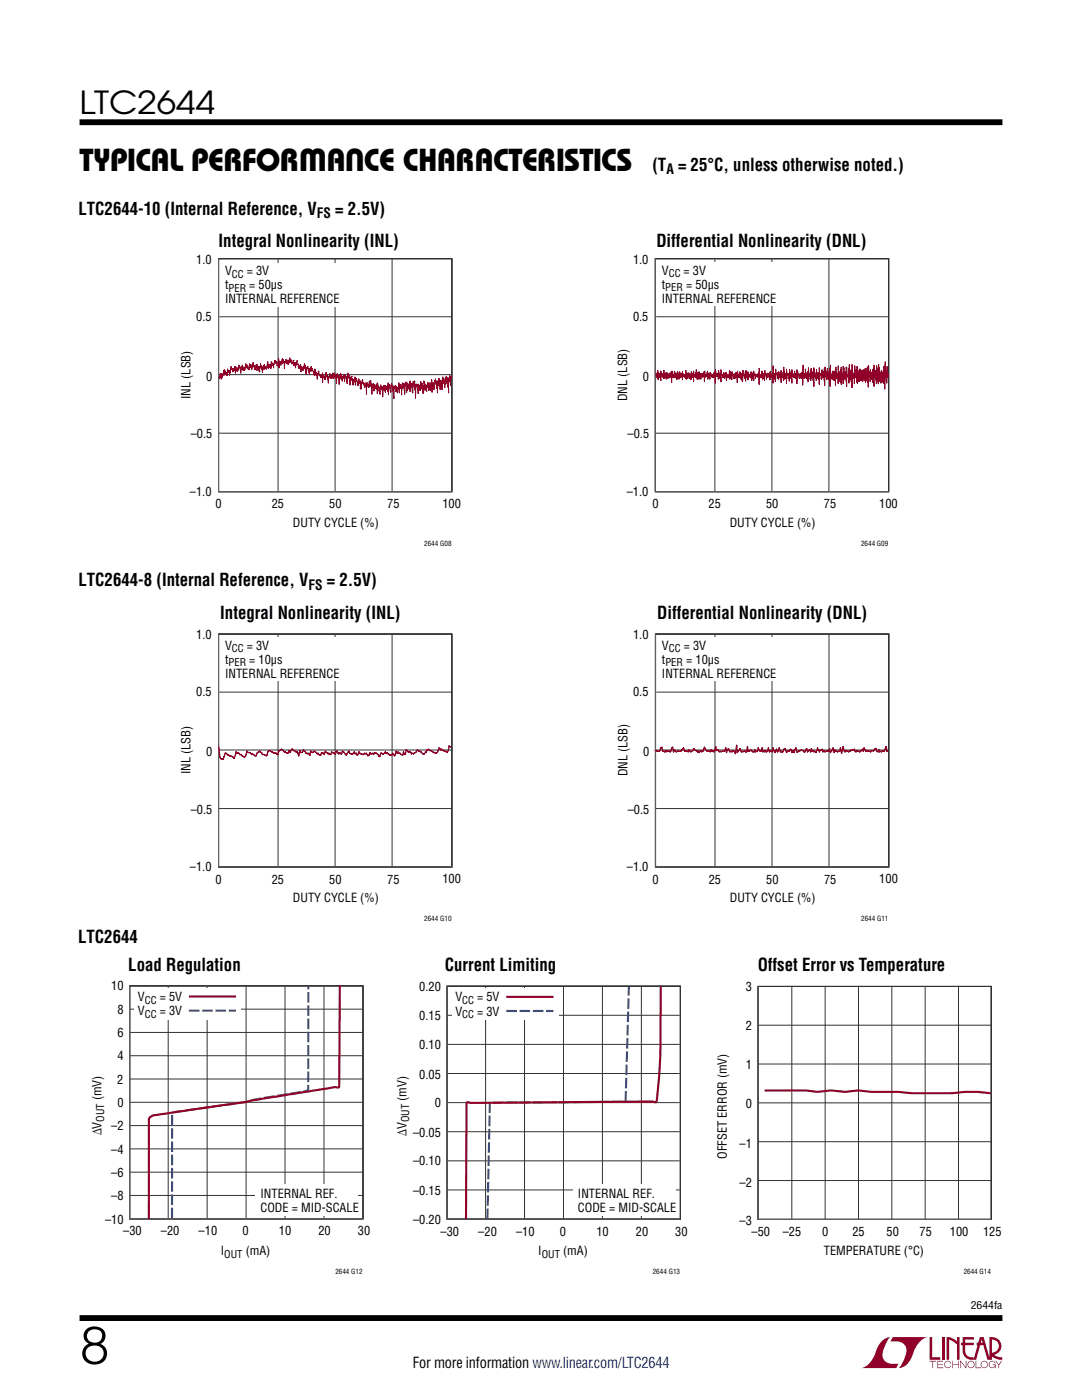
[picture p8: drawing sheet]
<svg xmlns="http://www.w3.org/2000/svg" width="216mm" height="279mm" viewBox="0 0 216 279" stroke-linecap="round" stroke-linejoin="round" font-family="sans-serif">
<g fill="#910028">
<path d="M185.5 266.8h.5v4.1h1.6v.5h-2.1z"/>
<path d="M176.2 267.4l1-.5h.5h-.1a6.2 6.2 0 0 0-1.4 4 2.58 2.58 0 0 0 3.1 1.3l-.5 .8h-6.9a4.9 4.9 0 0 0 3-3.8l.4-.7z"/>
<path d="M178.1 266.9h7a4.9 4.9 0 0 0-3.1 3.7 3.2 3.2 0 0 1-2.7 2.4h.1a6.2 6.2 0 0 0 1.4-4.1 2.58 2.58 0 0 0-3.1-1.2z"/>
<path d="M188 266.8h.5v4.6h-.5z"/>
<path d="M188.9 266.8l1 .2 1.1 .7v-.9h.5v4.6h-.5v-3.1l-1.6-.9v4h-.5z"/>
<path d="M185.5 271.6h1.3v.1h-.6v1.3h-.1v-1.3h-.6z"/>
<path d="M187 271.6h1.2v.1h-1v.5h.9v.2h-.9v.5h1v.1h-1.2z"/>
<path d="M190 271.6h.2v.6h1v-.6h.1v1.4h-.1v-.6h-1v.6h-.2z"/>
<path d="M191.6 271.6h.1l1 1.2v-1.2h.1v1.4l-1.1-1.2v1.2h-.1z"/>
<path d="M194.7 271.6h.1v1.3h.9v.1h-1z"/>
<path d="M198.6 271.6h.2l.5 .7 .5-.7h.2l-.6 .8v.6h-.2v-.6z"/>
<path d="M192.1 266.8h2.2v.5h-1.7v.7h1.7v.5h-1.7v1.1a1.32 1.32 0 0 0 1.7 1.3v.5l1.2-4.6h.8l1.1 4.1v-4.1a1.84 1.84 0 0 1 2.4 1.4 1.84 1.84 0 0 1-1.5 2.2l.8 .4 .9 .1v.5l-1.2-.2-1-.6v-.6a1.34 1.34 0 0 0 1.5-1.2 1.34 1.34 0 0 0-1.4-1.5v4.1h-.9l-.8-2.9h-1.3v-.5h1.2l-.2-.7-1.1 4.1a2.06 2.06 0 0 1-2.7-1.3v-1.6h-.4v-.5h.4z"/>
<path d="M193.2 271.8a.72 .72 0 0 1 1.2 .1 .72 .72 0 0 1-.4 1.1 .72 .72 0 0 1-1-.7h.2a.59 .59 0 0 0 .8 .5 .59 .59 0 0 0 .2-.9 .59 .59 0 0 0-1 .2v.2h-.2z"/>
<path d="M195.9 271.8a.72 .72 0 0 1 1.1 .1 .72 .72 0 0 1-.4 1.1 .72 .72 0 0 1-.9-.7h.1a.59 .59 0 0 0 .8 .5 .59 .59 0 0 0 .2-.9 .59 .59 0 0 0-.9 .2l-.1 .2h-.1z"/>
<path d="M197.5 271.8a.72 .72 0 0 1 1.2 .2h-.2a.59 .59 0 0 0-.9-.1 .59 .59 0 0 0 .1 .9 .59 .59 0 0 0 .9-.4h-.5v-.1h.6v.7h-.1v-.3a.73 .73 0 0 1-1.1 .2 .73 .73 0 0 1 0-1.1z"/>
<path d="M188.6 271.8a.71 .71 0 0 1 1.2 .3h-.1a.59 .59 0 0 0-.9-.3 .59 .59 0 0 0-.1 1 .59 .59 0 0 0 1-.3h.1a.73 .73 0 0 1-1.1 .4 .73 .73 0 0 1-.1-1.1z"/>
</g>
<path d="M15.9 24.4h184.1M15.9 263h184.1" fill="none" stroke="#000" stroke-width="1.2" stroke-linecap="butt"/>
<path d="M43.6 51.6v46.5h46.6M43.6 98.1h46.5M151.2 196.8v46.6h46.6" fill="none" stroke="#666" stroke-width=".2"/>
<path d="M43.6 51.6h46.6v46.5h-46.6zM151.3 196.9h46.5v46.5h-46.5z" fill="none" stroke="#000" stroke-width=".21"/>
<g fill="none" stroke="#333" stroke-width=".2">
<path d="M43.6 51.6h46.6v46.5h-46.6zM55.5 51.8v46.3M66.9 51.7v46.3M78.2 51.7v46.3M43.6 74.8h46.5M43.8 63.2h46.3M43.7 86.5h46.4M151.2 196.9h46.6v46.5h-46.6zM158 197v46.3M164.6 197v46.3M171.3 197v46.3M178 197v46.3"/>
<path d="M184.6 197v46.3M191.3 197v46.3M151.3 212.4h46.5M151.3 204.6h46.5M151.3 235.6h46.5M151.3 227.9h46.5M151.3 220.1h46.5"/>
</g>
<path d="M152.6 217.6h8l2.6 .3 2.6-.3 2.9 .3 2.5-.3 2.6 .3h5.5l2.6 .3h8l2.6-.3h2.6l2.6 .3" fill="none" stroke="#910028" stroke-width=".42"/>
<path d="M51.1 52.5h17.4v8.6h-17.4z" fill="#fff"/>
<g fill="none" stroke="#910028" stroke-width=".2">
<path d="M43.8 75.2h.1M43.8 75.2l-.1 .3v-.1M46.5 73.7h.1M46.5 73.7l-.1 .5-.3-1.1-.3 1.7v-.7l-.1 .4v-.6l-.2 .4-.1-.6v1.1l-.1-.5v.5l-.1-.2-.1 .2-.1-.7v.2l-.1-.2-.1 .2v-.2l-.1 .7v-1l-.3 1.4v-.5l-.1 .7-.1-.8-.1 1-.1-1-.2 .6M46.5 73.7l.1 .4 .2-.8v.5l.1-.7 .1 1.4 .1-1.1 .1 .4 .1-.1v.4l.1-.2v.2l.2-1.2 .1 .5 .1-.4 .2 1.1v-.6l.1 1v-.7l.3-.9v.8v-.3l.1 .5 .1-.6v.5l.1-.4v.5l.1-.2M46.7 73.5v.2M48.8 73.7h.1M50.3 73.4h.1M50.3 73.4l-.1 .4-.1-1.1-.1 .6-.1-.3-.1 .4v-.8l-.1 1.2v-.5l-.2 .4-.2-.8-.2 .1v.4v-.8v.7l-.1-.4-.2 .8M50.7 73h.1M50.7 73l-.1 .1-.1-.7-.2 1M50.7 73l.1 .8v-.7l.2 .6 .1-1 .1 .4 .1-.4v1.2l.1-.8v.3l.1-.3"/>
<path d="M51.5 73.1h.1M54.3 72.7h.1M54.3 72.7l-.1 .3-.1-.8v1.3v-.8l-.1 .7v-.3l-.2 .2-.1-.6v.2l-.2-.2v.8l-.1-1.3-.3 1.5-.1-.6-.2 .6-.1-.2v-.8l-.3 1.6-.1-1.2-.1 .7-.2-1.2-.1 .8-.1-.3v1.1l-.1-.7v.7l-.2-1.1M56.1 72.5h.1M56.1 72.5v-.1v.5l-.3-.8-.1 1.3-.1-1.8-.1 1-.1-.1-.1 .5v-.5l-.2-.3v.3l-.1-.5v.4l-.2-.4-.2 1.4-.2-.9-.1 .2M57.1 71.8h.1M57.1 71.8l-.3 .6-.1 1.1v-1.3v.3l-.2-.7-.1 .4v-.6l-.1 1-.1-.5-.1 .4M57.1 71.8v.6M57.1 72.4h.1M58 71.8h.1M58 71.8l-.2 .6v-1l-.3 1.3-.1-.7-.1 .6-.1-.4-.1 .2M58 71.8l.2 .8 .1-.1"/>
<path d="M58.3 72.5h.1M58.5 72h.1M58.5 72l.2 1v-.6l.1 .5 .1-.4 .1 .9v-.7l.1 .2 .2-.9v.7l.1-.1 .1 .1 .2 .8 .2-.6 .1 .4v-.6l.1 1.5v-.9v.1l.1-.3 .2 .8 .3-1.3v.9l.2-.6 .2 1.8v-.9l.3-.7 .2 1.2 .1-.8v1.2v-1l.1 .5 .1-.3M58.5 72l-.1 .6v-.2l-.1 .1M61.9 73.9h.1M61.9 73.9l.2-.1v-.5v.6v-.8l.1 1 .2-.6 .1 .7M62.5 74.2h.1M62.5 74.2l.1 .4M62.6 74.6h.1M62.6 74.6l.1-.1v.5l.1-1.3 .1 1.1 .1-.5 .1 .3v-.3l.1 .7 .1-.4v1l.1-.8M63.4 74.8h.1M63.4 74.8l.2-.7 .1 .6v.1l.1-.1 .3 .7v-.4l.1 .2 .1-.2"/>
<path d="M64.3 75h.1M65.7 74.8h.1M65.7 74.8l-.2 .7v.9l-.1-1.4-.1 .2v-.4l-.1 .3-.1-.3v.3v-.8l-.2 1.5-.1-.4-.1 .2v-.4l-.1-.2-.1 .2-.1-.2v1.3v-1.8l-.1 .5M67.9 74.7h.1M67.9 74.7l-.2 2-.1-1.5v.6l-.1-.8v.4l-.1-.4-.1 .2v-.6l-.2 2v-1.5v.4l-.1-.5-.1 .4v-.4l-.1 .1-.1-.6-.1 1-.2-1-.2 1-.1-.5v.5v-.5l-.1 .4-.1-.2-.1 .2v-.8l-.1 .2M67.9 74.7l.1-.1 .1 1v-.6l.2 1v-.8l.1-.1v.5v-.5l.1 .3 .1-.4 .1 .5v-.8v1.5l.1-1M68.8 75.2h.1M68.9 75.2h.1M69.6 75h.1M69.6 75l.1 .5v-.4v.7l.1-.4v1.4l.1-1 .2-.7M69.6 75l-.1 .2-.1-.7v1l-.1-.4v1.5l-.1-1.1-.1 .7-.1-1.2-.1 .2M70.1 75.1h.1"/>
<path d="M70.1 75.1l.2 .9 .1-.4v1.2l.1-1M70.5 75.8h.1M70.5 75.8l.1 .5 .1-.5M70.7 75.8h.1M70.7 75.8l.1-.6 .1 1.6 .1-1 .1-.2 .3 1.4 .2-1.4 .1 .8 .2-.4v1.6l.1-1 .1 1v-.9l.3-.9v.6v.2l.1-.2v.4l.1-.4 .1 .3v.6l.3-.9 .1 2.3v-2.3l.1 .6 .2-.6 .1 .8M73.5 77.2h.1M73.5 77.2l.2-1v.2l.1-.4 .1 .7 .1-.8 .1 1.3M74.1 77.2h.1M74.1 77.2l.1 1.5 .1-2 .1 .3 .1-.4 .1 1.4 .1-.9v.8v-1.1l.2 .7 .2-.4v.2v-.6l.1 1 .1-1.3v2.1l.1-1.9 .2 1.4 .1-.1v.2v-.5l.1 1.1v-1.4l.1-.2v.4l.1-.7 .2 .9 .1-.5v.8l.1-.5v1.7l.2-2.2h.1l.2 1.3v-1.3l.2 .3M77.1 77.3h.1M77.6 77.1h.1M77.6 77.1l.1-.3 .3 1.5 .1-1.7 .1 .5 .2-.1v1v-.9l.2 2.4v-1.9l.1-.1"/>
<path d="M77.6 77.1l-.1 1.7-.1-2.4v1.7v-1.1l-.2 .7-.1-.4M78.7 77.5h.1M80.8 77h.1M80.8 77l-.1 1.7v-1.9v1.1l-.1-1.3-.2 .9v-1.1l-.2 .4-.1 2v-1.6v.3l-.2-.4v.4l-.1-.8-.1 1.7-.1-2v1.3l-.1-1-.2 1.7v-1.1l-.1 .2-.1-.4v1l-.2-1.1-.2 .5M81.1 76.3h.1M81.1 76.3v2l.1-1.7 .1 1.3v-1.2l.1-.1 .1 1v-.5l.1 .4 .1-1.1v1.3l.1-1.7v2.1l.1-1.5 .2 .2v-.2v.6l.1-.4 .1 1.5v-1.3l.1 1.4v-1.8l.1-.4 .2 1.1v-1.3l.1 1.9 .1-1.1v2.7l.2-2.8 .3 1v-.7v1.5l.1-1.8 .2 .6v.6l.2-1.3v1.3l.1-1.7 .1 1.4v-.9l.1 .3 .1-.4 .1 1.9 .2-2.5 .1 .6v-.2v.8l.1-.2v.9l.2-1.1 .1 1.3v-1l.2 .1v-.6l.1 .6v-.9v.8l.1-.4v1.2l.1-1.3v1.3l.1-1.5 .1 1.3 .1-.9v1.1l.2-1.6v1.4v-1.9l.1 2.5 .1-1.7M81.1 76.3l-.1 .4-.1-.4-.1 .7M83.3 77.2h.1M86.3 76.6h.1M86.3 76.6l.1 .1v-.3v.3l.1-.3 .1 1.3 .3-2.1 .2 1.1v-.7v1.5v-1.3l.1 .8 .1-1v2.4l.1-1.8M87.4 76.6h.1M88.5 75.6h.1"/>
<path d="M88.5 75.6l-.1 .7v-1.1l-.2 2.5-.1-1.7v1.3l-.2-1.4-.1 1.8-.1-1.5v.9v-.7l-.1 .6v-1.5l-.1 1.2-.1-.4v.3M90.1 75.4v-.3l-.1 .5-.1-.4v1.8l-.2-2-.1 1.2-.1-.4v2.6l-.1-3-.1 1.8v-1.7l-.1 .9-.1-.8v.8v-1.3l-.3 1.6-.1-.3v.9v-1.4l-.1 .7-.1-1"/>
</g>
<path d="M130.8 51.6v46.5h46.5M130.8 98.1h46.5" fill="none" stroke="#666" stroke-width=".2"/>
<path d="M130.8 51.6h46.5v46.5h-46.5z" fill="none" stroke="#000" stroke-width=".21"/>
<path d="M130.8 51.6h46.5v46.5h-46.5zM142.6 51.8v46.3M154 51.7v46.3M165.4 51.7v46.3M130.8 74.8h46.5M130.9 63.2h46.4M130.9 86.5h46.4" fill="none" stroke="#333" stroke-width=".2"/>
<path d="M138.3 52.3h17.4v8.7h-17.4z" fill="#fff"/>
<g fill="none" stroke="#910028" stroke-width=".2">
<path d="M131.6 74.6h.1M131.6 74.6v.4l-.1-.4v.8l-.1-.9-.1 1.3v-1.9v1.6l-.1-.9-.1 .8v-.8l-.1 .4-.1-.5v.4v-.2M131.6 74.6l.1 .7 .1-1.1 .1 1.7v-1.8v1v-.5l.1 .5 .1-.4v.4l.1-.2v.4l.1-.7v.5l.1-.8v1.2l.1-1.6 .1 1.6v-.8v.3l.1-.3 .1 .2 .1 .5v-.9v1.2v-1.4l.1 .6 .1-.4 .1 .4 .1-.3v.9v-.8l.1 .3 .1-.1v.5l.1-.9v.9l.1-.8v.4l.1-.4 .1 .4v-.5v.9v-1.2l.1 2.1 .1-2.2v.9l.1-.4v.4l.1-.3v.6v-.6l.1 .7 .2-1.2v1.1v-1.1l.1 1.2 .1-.8 .1 .5v-.5l.1 1.1 .2-1.5 .1 .8v-.5l.1 .5v-.5l.1 1.2v-1l.1 .6v-1.1l.1 1.1v-.7l.2 .8v-.7v.2v-.3l.1 .1 .1-.1v.5l.1-.9v1.6l.1-1.3v.5v-.3l.1 .4v-.4l.1 .4v-.4l.1 .6 .1-.6M136.7 74.7h.1M136.7 74.7l.1 .8 .1-1.6v1.8v-1.1l.1 .4 .2-.3v.8l.1-1v1v-1l.1 .5 .1-.5 .1 .4v-.3v.9l.1-.8 .2 .3v.8v-1.6l.1 1.2 .1-.8 .1 .4 .1-.5v.8v-.8l.1 1.7v-2.1l.1 1 .1-.4 .1 .6 .2-1v1.1v-1.6v1.3l.1-.8 .1 1.4 .1-1.1 .1 1.1v-1.4l.2 1.4v-1.5l.1 .7 .1-.3v.4l.1-.4 .1 1.1 .1-1.1 .2 .7 .1-.8 .2 .8v-1.1l.1 2v-2.1l.1 1.2 .1-.6 .1 .4v-.4l.2 .4v-.8l.1 1.2v-1.4l.1 1.6v-1l.2 .3v-.4l.1 .8v-.8v1.1l.1-1.4v.6l.2-.3 .1 .7 .1-.6 .1 .6 .1-.6 .1 .7v-.9l.2 .6v-.9l.1 2.2 .1-2.6 .1 1.3v-.6l.1 .6 .2-.5 .1 .3v-.4v1.2l.1-1.8 .1 1.6v-1l.1 .6v-.4v.6l.1-.7v.7l.1-.6 .1 1.5v-2.4v1.1v-.3l.1 .3 .1-.2M139.9 74.7v.2M144.1 74.7h.1M144.1 74.7l.1 .7 .1-.5M144.3 74.9h.1M144.3 74.9v.4l.1-1 .2 1.2 .1-1 .2 .8v-1v1.6v-1.6l.2 1 .2-.6v.7v-.7l.1 .3 .1-.3v.7l.1-1.5v1.8l.2-1.5 .2 1.6 .1-1.6v.8l.1-.4 .2 .9 .1-.6M146.5 74.9h.1M146.5 74.9l.1 .6v-.9l.1 .8 .1-.8 .1 .7v-1l.1 1.1 .1-1.1v2l.1-2.2v.9v-.4l.1 .7 .1-.4"/>
<path d="M147.4 74.9h.1M147.4 74.9l.1 .5 .1-.8v.7v-1.1l.1 1.1v-1l.1 .2 .1 1.2v-1.2l.1 .8v-.7l.1 1.4 .1-2.1v2.3v-2.3v1l.1-.3 .1 .3v-.3l.2 .9v-.8l.1 .7v-1.2l.1 1.8 .1-2.1v1.1v.3v-.7l.1 .4v-.4l.1 .3 .1-.4v.9v-1.2v1.6l.1-1.3 .1 .6v-.5l.1 .5v-.2l.1 .4 .1-.6 .1 .7 .1-1.2 .1 1.7v-1.6l.1 .7 .1-.3v.8l.1-.9 .1 1.3v-1.8l.1 .9v-.4l.1 .3v-.3v.3l.1-.2v.8l.2-.8v.4l.1-.2M151 74.9h.1M154.9 74.7h.1M154.9 74.7l-.1-1-.1 2.5v-1.7l-.1 1.2v-1.1v.5l-.1-.5v.5l-.1-.4v.8l-.2-2.5v3.4v-1.9v.6l-.1-.4-.1 .7-.1-.7v.6l-.1-.7-.1 .4v-.9l-.1 1.7v-1.3v.9l-.1-.9-.1 .5-.1-.4-.1 .7-.1-.8-.1 .6v-.4l-.1 .2v.8l-.1-1.1-.2 .3v-1v2l-.1-1.3v1.1l-.1-1.1v.7l-.1-.6-.1 .4v-.5v1.1l-.1-1.5-.1 1.2v-1.3l-.1 1.2v-.6v.7l-.2-.7-.1 .4-.1-1.6v3.2l-.1-2.4v.7l-.1-.4-.1 .4v-.4l-.1 .7-.1-.4M154.9 74.7v-.1l.1 .1M155 74.7h.1M155 74.7l.1 .8 .1-1.2 .1 1.4 .1-1.5 .1 1.2v-.8l.1 .4v-.5l.1 .9 .1-1.2 .1 2.1v-2.4v1.1l.1-.3 .2 .6v-1l.1 1.6 .1-2.6v2.1l.1-1.3 .1 1.6 .1-1.1v.9l.1-.9 .1 .9v-1v2.1v-2.9l.1 1v-.2l.1 .4 .1-.2v.2v.6l.3-1v1.5l.1-2.2v1.7l.1-.9v.4l.1-.4 .1 .4v-.8v1.2v-.9l.1 1.9v-2.6l.2 1.3v-.2l.2 .4 .1-.8v.9l.1-1.3 .1 1.4 .2-.9v.5v-.6l.1 2.1v-2.8l.1 2.1 .1-1.8v.6v-.1l.2 .3v-.2l.1 .8 .1-.8v.7v-.8l.3 .9v-1l.1 .8v-1l.1 1 .1-.4v1.9v-3.9v2.1l.1-.3 .1 .2M160.4 74.9h.1M160.4 74.9l.1 .6 .1-1 .1 .9v-1.7l.2 1.8 .1-.9 .1 1.2 .1-1.6v2l.1-2.8 .2 1.6 .1-.4v1.1l.1-1.6 .1 1.8 .1-2.4v1.9v-.7l.1 .7v-.7l.1 .4 .1-.9v1.7l.1-2.4 .1 3.6v-3.7l.1 1.5M162.5 74.9h.1M163.6 74.6h.1"/>
<path d="M163.6 74.6l.3 .5v.6v-1.4v1.4l.1-1.9 .2 1.6 .1-1.2 .1 .9v-.8l.1 1.7v-2.5l.1 3.5v-3.7v1.7l.1-.3M163.6 74.6v.3l-.1-1.5v3.3l-.1-2.4v1.4l-.1-1.4-.1 1.1v-.8l-.1 .9-.1-1.2v1l-.1-1.5v2.1v-1.6l-.2 1.1-.1-.5v.1l-.1-.1M164.7 74.7h.1M164.7 74.7l.2 .6v-.3v.7l.1-1.6v1.6l.1-2.2 .1 2.2 .1-1 .1 .6v-.8l.1 1.4v-1.8l.1 2.5v-3.2v3.7l.1-4.2v2l.1-.3 .1 .3v-.2M165.9 74.7h.1M165.9 74.7l.1 1 .1-1.5 .1 1.5v-1.6l.2 1.8v-1.8l.1 1v-.8l.1 .6v-.7v1.8l.1-2.6v3.6l.1-3.7 .1 1.6M166.9 74.9h.1M166.9 74.9v.6l.1-1 .1 .6 .1-.4v1.9v-3.6l.3 3v-1.8l.1 .9 .1-.5v1.7l.1-2.5 .1 2.9v-3.4v1.7v-.4l.1 .3M168 74.9h.1M173.9 74.5h.1M173.9 74.5l-.1 .4-.1-1.1-.1 2.4v-1.6l-.1 .7v-.7l-.1 .5-.1-2.1-.1 4.2v-4.2v3.3v-2.2l-.1 1.3-.1-2v2.6l-.1-2.1v2l-.2-2.2v2.6l-.1-2.8v2.5v-1.5l-.1 1.3v-1.9l-.1 1.6v-1.4l-.1 1-.1-1.3v2.2v-1.9l-.1 1.9-.1-1.8v1.3l-.1-1.6v2l-.3-2.2v2.2v-2.2l-.2 2.5v-1.6l-.1 .8-.1-.5v.1v-1.2l-.1 2.8-.1-3.4v3.1l-.1-2.5v1.6l-.1-.7-.1 .7v-.4l-.1 .3v-2.3l-.1 3.6v-2.4l-.1 1.3-.2-.9v.3v-.2l-.1 .2-.1-2.1v4.6l-.1-3.3v1.8v-2.1v2.4l-.1-2.3-.1 1.9v-1.2l-.1 .8v-.7v.3l-.1-.3v-1.9l-.1 3.6v-2.9l-.1 2.5-.1-1.1v.4v-.4l-.1 .1-.1-.3v.2l-.1-1.6v3.8v-3.8v2.9l-.2-2-.1 1.5-.2-.8v-1.5l-.1 3-.1-3.2v3.4l-.1-2.1-.1 .4M173.9 74.5v.5v-.7l.2 1.5 .1-2v2.5v-2.6l.2 3.4v-4.2l.1 2"/>
<path d="M174.5 74.9h.1M174.5 74.9l.1 .4v-1.4l.2 1.9 .1-1.9v2.7v-3.6v1.7l.2 1 .1-1.5v1.8v-2.6v3.2l.1-3.8 .1 3.2v-2.7l.1 2.7v-1.8l.2 1.3v-1.2l.1 2.1 .1-2.5v1.4v-1.1v.5l.1-.1 .1 .4 .1-.5v1.8l.1-2.2 .1 2.5v-3.4l.2 4.4v-5.4v2.7l.1 .2v-.9l.1 1.1v-1.1l.1 1.7v-1.6v2.1l.1-3.2v2.1l.1-.7 .1 .5v-.2"/>
</g>
<path d="M43.6 126.5v46.5h46.6M43.6 173h46.5" fill="none" stroke="#666" stroke-width=".2"/>
<path d="M43.6 126.5h46.6v46.5h-46.6z" fill="none" stroke="#000" stroke-width=".21"/>
<path d="M43.6 126.5h46.6v46.5h-46.6zM43.8 138.1h46.3M55.5 126.7v46.4M66.9 126.6v46.4M78.2 126.6v46.4M43.6 149.7h46.5M43.7 161.4h46.4" fill="none" stroke="#333" stroke-width=".2"/>
<path d="M51.1 127.2h17.4v8.6h-17.4z" fill="#fff"/>
<path d="M43.6 149l.3 2.1 .3 .4h.4l.4-1.2 .5 .4 .9 .3 .3 .4 .4-1.3 .2 .2 .2-.1 .3 .4h.2l.7 .5 .3-.1 .3-1.1 .2 .3 .5 .1 .2 .3 .2-.2 .5 .4h.2a1.13 1.13 0 0 1 .7-.9l.4 .3 .2 .4h.3l.4 .2 .6-1 .7 .3 .2 .2 .1-.1 .4 .1 .2 .3h.1l.3-.8 .5-.3 .6 .6 .5 .2h.1l.3-.5 .1 .4 .4-.7h.2l.1 .3 .8 .3 .3 .7 .2-1 .2 .4h.1l.3-.1 .1-.4 .6 .6 .2 .1 .2-.1 .3 .4 .2-.8 .4 .3 .3-.3 .6 .5 .2-.1 .3 .4h.2l.2-.5 .3 .1 .2 .3 .2-.7 .6 .5 .1-.1 .2 .3h.2l.2-.5 .7 .5 .2-.7h.1l.4 .5 .2-.2 .4 .2 .1-.5 .8 .8 .5-.8 .2 .4 .5 .3 .4-.5 .2 .3 .2-.1 .2 .4 .3-.6 .2 .2 .5 .3h.3l.1-.3 .2 .1 .2-.1 .3 .5 .2-.1 .2-.5 .2 .2 .3-.1 .3 .3 .1-.4 .2 .1a.88 .88 0 0 1 .7 .7h.2l.2-.7h.2l.1 .3 .6-.5 .1 .2 .3-.1a1.01 1.01 0 0 0 .9 .5l.1-.4 .4 .5 .3-.9 .3 .4 .1-.2 .2 .2h.2l.2 .3 .4 .1 .1-.6 .2 .5 .2-.2 .1-.7 .4 .4h.4l.3 .3 .3-.1 .1 .1 .4-.2 .4-.5 .3 .2h.2l.6 .5h.3l.2-.3 .2 .1 .1-.5 .2-.2 1.1 .7 .6 .1 .3-.5 .2-.5 .4 .4 .1-.2 1.1 .7 .3-.4 .1-.9 .4 .2" fill="none" stroke="#910028" stroke-width=".26"/>
<path d="M130.8 126.5v46.5h46.5M130.8 173h46.5" fill="none" stroke="#666" stroke-width=".2"/>
<path d="M130.8 126.5h46.6v46.5h-46.6z" fill="none" stroke="#000" stroke-width=".21"/>
<path d="M130.8 126.5h46.5v46.5h-46.5zM131 138.1h46.3M142.7 126.7v46.4M154 126.6v46.4M165.4 126.6v46.4M130.8 149.7h46.5M130.9 161.4h46.4" fill="none" stroke="#333" stroke-width=".2"/>
<path d="M138.3 127.2h17.4v8.6h-17.4z" fill="#fff"/>
<path d="M130.7 149.8l.8 .1 .3-.6 .3-.2 .1 .8 .4 .2 .2-.3 .1 .3 .2-.3 .6 .3 .5-1 .2 1 .2-.4 .3 .4 1-.2 .5-.6 .2 .6 .2-.1 .5 .3 .2-.4 .4 .4 .3-.3 .2-.4 .8 .7 .1-.3 .2 .4 .4-.4 .1 .3 .3-.2 .3-.8 .5 .8 .4-.1 .2 .3 .2-.4 .1 .2 .3-.1 .1 .3 .2-.2 .2-.9 .2 .8 .3-.1 .2 .4 .2-.2 .2 .2 .1-.2h.6l.2-.6 .2 .9 .4-.8 .3 .7 .2-.2 .2 .2 .1-.3 .4 .3 .2 .3 .2-1.7 .1 1.5 .6-.8 .2 .7 .2-.2 .1 .2 .4-.3 .2 .3h.2l.1-1.1 .2 .9h.2l.3-.2 .4 .4h.3l.1-.4 .2 .4 .4-.2 .1-.6 .2 .5 .4 .1 .2-.6 .1 .8 .2-.3 .2 .3 .2-.3 .1 .3 .3-.2 .1-.6 .3 .8 .3-.3 .2 .3 .1-.8 .4 .9 .3-.7 .3 .6 .3-.8 .2 .8 .2-.2 .2 .3 .3-.7 .2-.1 .4 .8 .3-.4 .2 .1 .2-.4 .3 .7 .3-.4 .1 .4 .4-.9 .2 .8 .9-.4 .7 .4 .4-.7 .1 .7 .4-.4 .2 .4 .2-.7 .2 .5 .2-.1 .1 .3 .2-.2 .2 .3 .3-.9 .4 .8 .2-.4 .4-.2 .1 .6 .3-.3 .1 .3 .5-.3 .3 .1 .1-.5 .2 .8 .5-.9 .3 .9 .1-.5 .2 .2 .4 .2 .3-.2 .2-.6 .2 1 .3-1.3 .3 .9 .1 .2 .2-.3 .5 .3 .3-.3 .1 .1 .2-.2 .6-.2 .3 .6 .2-.3 .6 .3 .5-.6 .2 .4 .1-.6 .4 .6 .4-.1 .5 .3 .2-.3 .4 .1 .4-.5h.1l.2 .5 .2 .2 .2-.4 .1 .4 .2-.2 .2 .2 .2-.3 .3 .1 .4-.9 .2 .9 .2-.1" fill="none" stroke="#910028" stroke-width=".26"/>
<path d="M25.9 196.7v46.5h46.5M25.9 243.2h46.5" fill="none" stroke="#666" stroke-width=".2"/>
<path d="M25.9 196.7h46.5v46.6h-46.5z" fill="none" stroke="#000" stroke-width=".21"/>
<g fill="none" stroke="#333" stroke-width=".2">
<path d="M25.9 196.8h46.5v46.5h-46.5zM33.6 196.9v46.2M41.3 196.9v46.2M49.1 196.9v46.2M56.9 196.9v46.2M64.6 196.9v46.2M26 220h46.4M26 215.3h46.4M26 210.7h46.4M26 206h46.4M26 201.4h46.4M26 238.6h46.4"/>
<path d="M26 233.9h46.4M26 229.3h46.4M26 224.6h46.4"/>
</g>
<g fill="#fff">
<path d="M51 236.3h20.5v6.4h-20.5z"/>
<path d="M26.8 197.2h21.2v6.3h-21.2z"/>
</g>
<path d="M37.7 201.7h9.4M34.3 243.1v-21.1l4.9-.7a120.9 120.9 0 0 0 13.8-2.2l7.7-1.3 .8-.2v-20.8" fill="none" stroke="#3953a4" stroke-width=".42" stroke-dasharray="2.1 .5" stroke-linecap="butt"/>
<path d="M37.7 198.9h9.4M67.8 196.8l-.1 20.1-.1 .1h-1.2l-13.4 2.2-3.9 .7-17.3 2.5a2.62 2.62 0 0 0-2 .7l-.1 .4v19.7" fill="none" stroke="#910028" stroke-width=".42"/>
<path d="M89.2 196.8v46.5h46.6" fill="none" stroke="#666" stroke-width=".2"/>
<path d="M89.2 196.8h46.6v46.5h-46.6z" fill="none" stroke="#000" stroke-width=".21"/>
<g fill="none" stroke="#333" stroke-width=".2">
<path d="M89.2 196.8h46.6v46.5h-46.6zM96.9 196.9v46.3M104.7 196.9v46.3M112.4 196.9v46.3M120.2 196.9v46.3M128 196.9v46.3M89.3 214.2h46.3M89.3 208.4h46.3M89.3 202.6h46.3M89.3 237.5h46.3M89.3 231.7h46.3M89.3 225.9h46.3"/>
<path d="M89.3 220.1h46.3"/>
</g>
<g fill="#fff">
<path d="M114.3 236.4h20.5v6.3h-20.5z"/>
<path d="M90.2 197.2h21.2v6.4h-21.2z"/>
</g>
<path d="M101 201.8h9.4M97.3 243.3l.4-23.2 27.1-.3 .7-22.9" fill="none" stroke="#3953a4" stroke-width=".42" stroke-dasharray="2.1 .5" stroke-linecap="butt"/>
<path d="M101 198.9h9.4M131.8 196.9v1.1a168.8 168.8 0 0 1-.8 21.8l-.1 .2-.7-.2-36.3 .3-.7-.1-.1 .2-.1 23" fill="none" stroke="#910028" stroke-width=".42"/>
<text font-size="10.6" x="15.9" y="272.2">8</text>
<g font-size="6.3">
<text x="15.9" y="22.8">LTC2644</text>
<text x="15.9" y="34.1">Typical Performance Characteristics</text>
</g>
<g font-size="3.5">
<text x="130.2" y="34.1">(T = 25°C, unless otherwise noted.)</text>
<text x="15.7" y="42.9">LTC2644-10 (Internal Reference, V</text>
<text x="66.9" y="42.9">= 2.5V)</text>
<text x="43.6" y="49.2">Integral Nonlinearity (INL)</text>
<text x="131" y="49.2">Differential Nonlinearity (DNL)</text>
<text x="15.7" y="117">LTC2644-8 (Internal Reference, V</text>
<text x="65.2" y="117">= 2.5V)</text>
<text x="44" y="123.6">Integral Nonlinearity (INL)</text>
<text x="131.1" y="123.6">Differential Nonlinearity (DNL)</text>
<text x="15.6" y="188.2">LTC2644</text>
<text x="25.6" y="193.8">Load Regulation</text>
<text x="88.7" y="193.8">Current Limiting</text>
<text x="151.2" y="193.8">Offset Error vs Temperature</text>
</g>
<text font-size="3" x="82.4" y="273.1">For more information www.linear.com/LTC2644</text>
<g font-size="2.8">
<text x="133" y="34.8">A</text>
<text x="63.2" y="43.6">FS</text>
<text x="61.6" y="117.7">FS</text>
</g>
<g font-size="2.5">
<text x="39.1" y="52.6">1.0</text>
<text x="126.3" y="52.6">1.0</text>
<text x="44.9" y="54.9">V</text>
<text x="44.9" y="57.7">t</text>
<text x="49.3" y="54.9">= 3V</text>
<text x="49.7" y="57.7">= 50µs</text>
<text x="132.1" y="54.8">V</text>
<text x="132.1" y="57.6">t</text>
<text x="136.4" y="54.8">= 3V</text>
<text x="136.9" y="57.6">= 50µs</text>
<text x="39.1" y="64">0.5</text>
<text x="44.9" y="60.6">INTERNAL REFERENCE</text>
<text x="126.3" y="64">0.5</text>
<text x="132.1" y="60.4">INTERNAL REFERENCE</text>
<text x="41.1" y="75.9">0</text>
<text x="128.3" y="75.9">0</text>
<text x="38" y="79.6" transform="rotate(-90 38 79.6)">INL (LSB)</text>
<text x="125.2" y="80.1" transform="rotate(-90 125.2 80.1)">DNL (LSB)</text>
<text x="38.1" y="87.5">–0.5</text>
<text x="125.2" y="87.5">–0.5</text>
<text x="37.9" y="99">–1.0</text>
<text x="43" y="101.4">0</text>
<text x="54.2" y="101.5">25</text>
<text x="65.7" y="101.4">50</text>
<text x="77.3" y="101.4">75</text>
<text x="88.3" y="101.4">100</text>
<text x="125.1" y="99">–1.0</text>
<text x="130.2" y="101.4">0</text>
<text x="141.4" y="101.5">25</text>
<text x="152.9" y="101.4">50</text>
<text x="164.4" y="101.4">75</text>
<text x="175.4" y="101.4">100</text>
<text x="58.4" y="105.1">DUTY CYCLE (%)</text>
<text x="145.6" y="105.1">DUTY CYCLE (%)</text>
<text x="39.1" y="127.6">1.0</text>
<text x="44.9" y="129.6">V</text>
<text x="49.3" y="129.6">= 3V</text>
<text x="126.3" y="127.6">1.0</text>
<text x="132.1" y="129.6">V</text>
<text x="136.4" y="129.6">= 3V</text>
<text x="44.9" y="135.3">INTERNAL REFERENCE</text>
<text x="44.9" y="132.5">t</text>
<text x="49.7" y="132.5">= 10µs</text>
<text x="132.1" y="135.3">INTERNAL REFERENCE</text>
<text x="132.1" y="132.5">t</text>
<text x="136.9" y="132.5">= 10µs</text>
<text x="39.1" y="138.9">0.5</text>
<text x="126.3" y="138.9">0.5</text>
<text x="38" y="154.6" transform="rotate(-90 38 154.6)">INL (LSB)</text>
<text x="41.1" y="150.9">0</text>
<text x="125.2" y="155" transform="rotate(-90 125.2 155)">DNL (LSB)</text>
<text x="128.3" y="150.9">0</text>
<text x="38.1" y="162.4">–0.5</text>
<text x="125.3" y="162.4">–0.5</text>
<text x="37.9" y="173.9">–1.0</text>
<text x="125.1" y="173.9">–1.0</text>
<text x="43" y="176.4">0</text>
<text x="54.2" y="176.4">25</text>
<text x="65.7" y="176.4">50</text>
<text x="77.3" y="176.4">75</text>
<text x="88.3" y="176.3">100</text>
<text x="130.2" y="176.4">0</text>
<text x="141.4" y="176.4">25</text>
<text x="152.9" y="176.4">50</text>
<text x="164.4" y="176.4">75</text>
<text x="175.5" y="176.3">100</text>
<text x="58.4" y="180">DUTY CYCLE (%)</text>
<text x="145.6" y="180">DUTY CYCLE (%)</text>
<text x="22.2" y="197.6">10</text>
<text x="83.7" y="197.7">0.20</text>
<text x="148.8" y="197.8">3</text>
<text x="23.4" y="202.4">8</text>
<text x="27.5" y="199.8">V</text>
<text x="27.5" y="202.6">V</text>
<text x="31.9" y="199.8">= 5V</text>
<text x="31.9" y="202.6">= 3V</text>
<text x="83.7" y="203.5">0.15</text>
<text x="90.9" y="199.9">V</text>
<text x="90.9" y="202.7">V</text>
<text x="95.2" y="199.9">= 5V</text>
<text x="95.2" y="202.7">= 3V</text>
<text x="23.4" y="206.9">6</text>
<text x="83.7" y="209.4">0.10</text>
<text x="148.8" y="205.6">2</text>
<text x="23.4" y="211.6">4</text>
<text x="83.7" y="215.4">0.05</text>
<text x="148.8" y="213.3">1</text>
<text x="20.3" y="219.6" transform="rotate(-90 20.3 219.6)">(mV)</text>
<text x="23.4" y="216.3">2</text>
<text x="23.4" y="220.9">0</text>
<text x="81.1" y="219.7" transform="rotate(-90 81.1 219.7)">(mV)</text>
<text x="86.8" y="221">0</text>
<text x="148.8" y="221">0</text>
<text x="20.3" y="226.6" transform="rotate(-90 20.3 226.6)">∆V</text>
<text x="22.2" y="225.6">–2</text>
<text x="81.1" y="226.7" transform="rotate(-90 81.1 226.7)">∆V</text>
<text x="82.4" y="226.8">–0.05</text>
<text x="22.2" y="230.2">–4</text>
<text x="82.4" y="232.5">–0.10</text>
<text x="145" y="231.2" transform="rotate(-90 145 231.2)">OFFSET ERROR (mV)</text>
<text x="147.6" y="229">–1</text>
<text x="22.2" y="234.9">–6</text>
<text x="22.2" y="239.5">–8</text>
<text x="52" y="239.1">INTERNAL REF.</text>
<text x="82.4" y="238.5">–0.15</text>
<text x="115.3" y="239.1">INTERNAL REF.</text>
<text x="147.6" y="236.8">–2</text>
<text x="21" y="244.3">–10</text>
<text x="52" y="241.9">CODE = MID-SCALE</text>
<text x="82.4" y="244.3">–0.20</text>
<text x="115.3" y="242">CODE = MID-SCALE</text>
<text x="147.6" y="244.4">–3</text>
<text x="24.6" y="246.6">–30</text>
<text x="32.1" y="246.6">–20</text>
<text x="39.6" y="246.6">–10</text>
<text x="44.1" y="250.4">I</text>
<text x="48.4" y="246.6">0</text>
<text x="49" y="250.4">(mA)</text>
<text x="55.7" y="246.6">10</text>
<text x="63.5" y="246.6">20</text>
<text x="71.4" y="246.6">30</text>
<text x="87.9" y="246.6">–30</text>
<text x="95.4" y="246.6">–20</text>
<text x="103" y="246.6">–10</text>
<text x="107.4" y="250.5">I</text>
<text x="111.7" y="246.6">0</text>
<text x="112.4" y="250.5">(mA)</text>
<text x="119" y="246.6">10</text>
<text x="126.9" y="246.6">20</text>
<text x="134.8" y="246.6">30</text>
<text x="150" y="246.7">–50</text>
<text x="156.2" y="246.7">–25</text>
<text x="164.1" y="246.7">0</text>
<text x="164.4" y="250.6">TEMPERATURE (°C)</text>
<text x="170.1" y="246.7">25</text>
<text x="176.9" y="246.7">50</text>
<text x="183.5" y="246.7">75</text>
<text x="189.5" y="246.7">100</text>
<text x="196.2" y="246.7">125</text>
</g>
<g font-size="2.1">
<text x="45.6" y="58.3">PER</text>
<text x="46.3" y="55.4">CC</text>
<text x="132.8" y="58.1">PER</text>
<text x="133.4" y="55.3">CC</text>
<text x="46.3" y="130.2">CC</text>
<text x="133.5" y="130.2">CC</text>
<text x="45.6" y="133">PER</text>
<text x="132.8" y="133">PER</text>
<text x="28.9" y="200.3">CC</text>
<text x="28.9" y="203.1">CC</text>
<text x="92.2" y="200.4">CC</text>
<text x="92.2" y="203.2">CC</text>
<text x="20.8" y="223.9" transform="rotate(-90 20.8 223.9)">OUT</text>
<text x="81.7" y="223.9" transform="rotate(-90 81.7 223.9)">OUT</text>
<text x="44.8" y="251">OUT</text>
<text x="108.1" y="251">OUT</text>
<text x="193.7" y="261.2">2644fa</text>
</g>
<g font-size="1.4">
<text x="84.7" y="108.9">2644 G08</text>
<text x="171.8" y="108.9">2644 G09</text>
<text x="84.7" y="183.8">2644 G10</text>
<text x="171.8" y="183.8">2644 G11</text>
<text x="66.9" y="254.2">2644 G12</text>
<text x="130.3" y="254.3">2644 G13</text>
<text x="192.3" y="254.3">2644 G14</text>
</g>
</svg>
